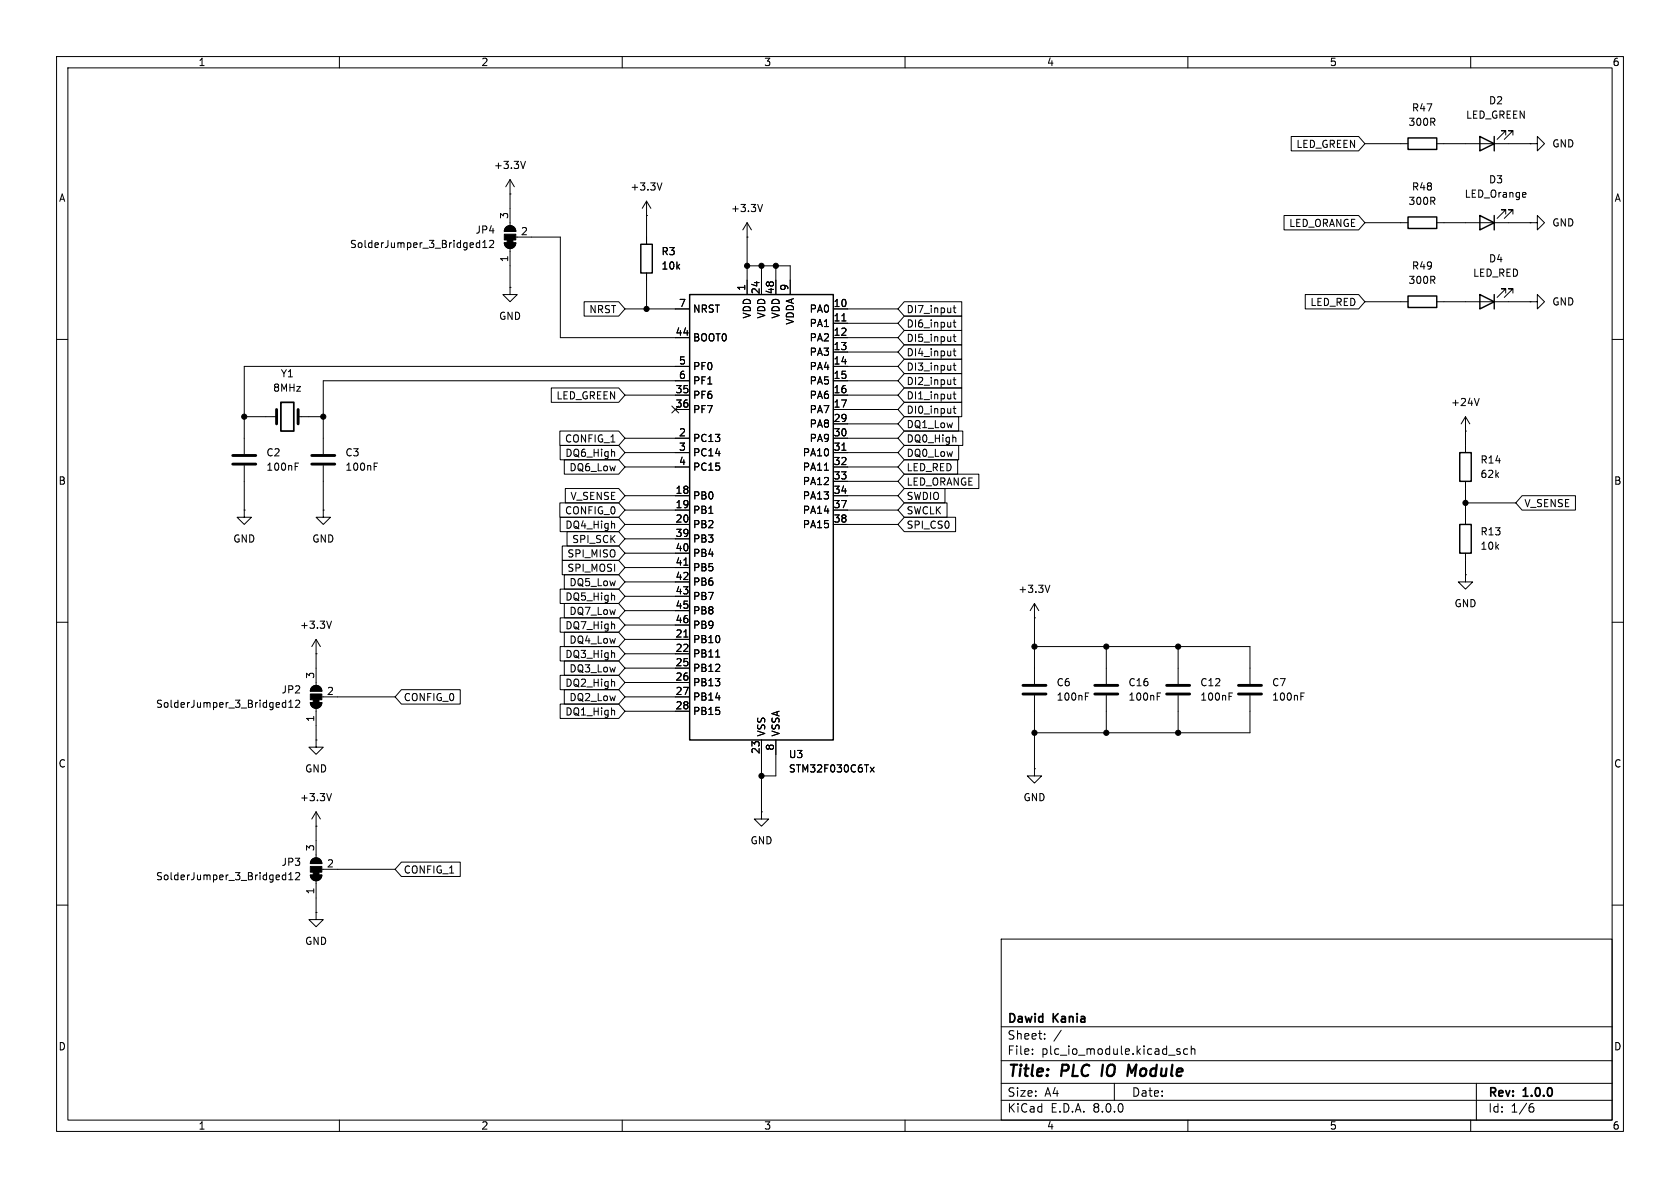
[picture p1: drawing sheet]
<svg xmlns="http://www.w3.org/2000/svg" width="297mm" height="210mm" viewBox="0 0 297 210" stroke-linecap="round" stroke-linejoin="round" font-family="sans-serif">
<g fill="none" stroke="#000" stroke-width=".18">
<path d="M10 10h277v190h-277zM12 12h273v186h-273zM60 10v2M110 10v2M160 10v2M210 10v2M260 10v2M90.2 34.3h.1M90.2 31.8l-.8 1.2M90.2 31.8v8.1M90.2 31.8l.7 1.2M92.9 28.5l-.4 1.3"/>
<path d="M114.3 38.1h.1M114.3 35.6l-.8 1.2M114.3 35.6v7.6M114.3 35.6l.8 1.2M117 32.3l-.4 1.3M132.1 39.4v12.7M132.1 39.4l-.8 1.2M132.1 39.4l.7 1.2M134.8 36.1l-.4 1.3M227 38.1h13.2l1.1 1.3-1.1 1.2h-13.2zM228.3 24.1h11.9l1.1 1.3-1.1 1.3h-11.9zM241.3 25.4h7.6"/>
<path d="M241.3 39.4h7.6M254 25.4h16.5M254 39.4h16.5M266.2 23.9v-.8h-.8h.8l-1.5 1.5M266.2 37.8v-.7h-.8h.8l-1.5 1.5M267.5 23.9v-.8h-.8h.8l-1.6 1.5M267.5 37.8v-.7h-.8h.8l-1.6 1.5M269.7 34.1l.1 .2-.6 .1M270.5 25.4h1.3v-1.3l1.2 1.3-1.2 1.3v-1.3M270.5 25.4h.1M270.5 39.4h1.3v-1.3l1.2 1.3-1.2 1.2v-1.2M270.5 39.4h.1"/>
<path d="M10 60h2M84.3 43h.5M84.3 43.7h.5M84.8 42.5v1.3M85.3 43.8h.8M85.3 42.9l.4-.4v1.3M86.6 42.6l.4-.1 .3 .4-.8 .9h.8M89.2 42.9h2a1.02 1.02 0 0 1-1 1 1.02 1.02 0 0 1-1-1zM89.4 40.2a1.02 1.02 0 0 1 1.2-.2 1.02 1.02 0 0 1 .6 .9h-2zM90.2 50.8v1.3h1.2l-1.2 1.2-1.3-1.2h1.3M90.2 50.8h.1M90.2 43.9v6.9"/>
<path d="M91.2 41.9h7.9v17.8h22.8M103.3 53.3h6.1l1.1 1.3-1.1 1.3h-6.1zM110.5 54.6h11.4M114.3 48.3v6.3M132.1 41.9h.1M132.1 47h7.6v5.1M134.6 47v5.1M137.2 47v5.1M147.3 54.6h11.4M147.3 57.2h11.4M147.3 59.7h11.4M148.8 56.7h.8"/>
<path d="M159.9 53.3h10.1v2.6h-10.1l-1.2-1.3zM159.9 58.4h10.1v2.6h-10.1l-1.2-1.3zM159.9 55.9h10.1v2.5h-10.1l-1.2-1.2zM168.5 54.4h.5M168.5 59.5h.5M168.5 57h.5M168.7 54v1.1l.3 .2M168.7 56.6v1l.3 .2M168.7 59.1v1.1l.3 .2M230.8 52.1h9.4l1.1 1.2-1.1 1.3h-9.4zM241.3 53.3h7.6M254 53.3h16.5"/>
<path d="M266.2 51.8v-.7h-.8h.8l-1.5 1.5M267.5 51.8v-.7h-.8h.8l-1.6 1.5M270.5 53.3h1.3v-1.2l1.2 1.2-1.2 1.3v-1.3M270.5 53.3h.1M285 60h2M43.2 73.7h5.7M52.7 73.7h4.4M97.5 68.6h11.9l1.1 1.3-1.1 1.2h-11.9zM99 76.2h10.4l1.1 1.3-1.1 1.2h-10.4zM99 78.7h10.4l1.1 1.3-1.1 1.3h-10.4zM108.6 79.9l.1 .8M110.5 69.9h11.4"/>
<path d="M110.5 77.5h11.4M118.8 71.8l1.2 1.2M119.4 72.4h2.5M120 71.8l-1.2 1.2M121.9 64.8h-78.7v15.5M121.9 67.3h-64.8v13M147.3 62.2h11.4M147.3 64.8h11.4M147.3 67.3h11.4M147.3 69.9h11.4M147.3 72.4h11.4M147.3 77.5h11.4"/>
<path d="M147.3 74.9h11.4M148.8 79.6h.8M159.9 78.7h9.6v2.6h-9.6l-1.2-1.3zM159.9 61h10.1v2.5h-10.1l-1.2-1.3zM159.9 63.5h10.1v2.5h-10.1l-1.2-1.2zM159.9 71.1h10.1v2.6h-10.1l-1.2-1.3zM159.9 66h10.1v2.6h-10.1l-1.2-1.3zM159.9 68.6h10.1v2.5h-10.1l-1.2-1.2zM159.9 73.7h9.6v2.5h-9.6l-1.2-1.3zM159.9 76.2h10.3v2.5h-10.3l-1.2-1.2zM168.5 62.1h.5M168.5 64.6h.5"/>
<path d="M168.5 72.2h.5M168.5 67.1h.5M168.5 69.7h.5M168.7 61.6v1.1l.3 .2M168.7 64.2v1.1l.3 .1M168.7 66.7v1.1l.3 .2M168.7 69.3v1l.3 .2M168.7 71.8v1.1l.3 .2M168.9 77.4l.1 .7M259.1 76.2h.1M259.1 73.7v6.3M259.1 73.7l-.8 1.2"/>
<path d="M259.1 73.7l.7 1.2M261.5 70.4l-.4 1.3M43.2 90.2v1.2h1.2l-1.2 1.3-1.3-1.3h1.3M43.2 90.2h.1M43.2 82.3v7.9M52.2 82.5h.4M52.2 81.9h.6M57.1 90.2v1.2h1.3l-1.3 1.3-1.2-1.3h1.2M57.1 90.2h.1M57.1 82.3v7.9M66.2 82.5h.4M66.2 81.9h.6"/>
<path d="M99 88.9h10.4l1.1 1.3-1.1 1.2h-10.4zM99 91.4h10.4l1.1 1.3-1.1 1.3h-10.4zM99.4 99.1h10l1.1 1.2-1.1 1.3h-10zM99.4 96.5h10l1.1 1.3-1.1 1.3h-10zM99.8 81.3h9.6l1.1 1.3-1.1 1.2h-9.6zM99.9 86.4h9.5l1.1 1.2-1.1 1.3h-9.5zM100.2 94h9.2l1.1 1.3-1.1 1.2h-9.2zM108.6 92.6l.1 .8M110.5 87.6h11.4M110.5 90.2h11.4M110.5 92.7h11.4M110.5 80h11.4"/>
<path d="M110.5 82.6h11.4M110.5 95.3h11.4M110.5 97.8h11.4M120.9 99.9h.7M145.7 83.1h.8M147.3 87.6h11.4M147.3 90.2h11.4M147.3 92.7h11.4M147.3 80h11.4M147.3 82.6h11.4M147.3 85.1h11.4M159.9 86.4h7.2v2.5h-7.2l-1.2-1.3z"/>
<path d="M159.9 81.3h9.4v2.5h-9.4l-1.2-1.2zM159.9 91.4h9v2.6h-9l-1.2-1.3zM159.9 88.9h7.5v2.5h-7.5l-1.2-1.2zM159.9 83.8h13.1v2.6h-13.1l-1.2-1.3zM259.1 85.1v7.6M259.1 97.8v3.8M259.1 88.9h8.9M269.1 87.6h9.4v2.6h-9.4l-1.1-1.3zM10 110h2M55.9 115.6h.1M55.9 113l-.8 1.3M55.9 113v8.2"/>
<path d="M55.9 113l.7 1.3M58.6 109.8l-.4 1.3M99 104.1h10.4l1.1 1.3-1.1 1.3h-10.4zM99 109.2h10.4l1.1 1.3-1.1 1.3h-10.4zM99 114.3h10.4l1.1 1.3-1.1 1.2h-10.4zM99 119.4h10.4l1.1 1.3-1.1 1.2h-10.4zM99.8 106.7h9.6l1.1 1.3-1.1 1.2h-9.6zM99.8 101.6h9.6l1.1 1.3-1.1 1.2h-9.6zM99.8 111.8h9.6l1.1 1.2-1.1 1.3h-9.6zM99.8 116.8h9.6l1.1 1.3-1.1 1.3h-9.6zM108.6 105.3l.1 .8M108.6 110.4l.1 .8"/>
<path d="M108.6 115.5l.1 .7M110.5 113h11.4M110.5 115.6h11.4M110.5 118.1h11.4M110.5 100.3h11.4M110.5 102.9h11.4M110.5 105.4h11.4M110.5 108h11.4M110.5 110.5h11.4M120.9 112.6h.7M126.5 116.1h.7M182.9 109.2h.1"/>
<path d="M182.9 106.7l-.8 1.3M182.9 106.7v14.2M182.9 106.7l.7 1.3M182.9 114.3h38.1v6.6M185.6 103.4l-.4 1.3M195.6 114.3v6.6M208.3 114.3v6.6M259.1 101.6v1.3h1.2l-1.2 1.2-1.3-1.2h1.3M259.1 101.6h.1M285 110h2M50 124.3h.5M50 125h.5"/>
<path d="M50.5 123.8v1.2M51.1 124.1l.3-.3v1.2M51.1 125h.7M52.3 123.9l.4-.1 .3 .3-.8 .9h.8M54.9 124.2h2a1.02 1.02 0 0 1-1 1 1.02 1.02 0 0 1-1-1zM55.2 121.5a1.02 1.02 0 0 1 1.1-.3 1.02 1.02 0 0 1 .6 1h-2zM55.9 130.8v1.3h1.2l-1.2 1.3-1.3-1.3h1.3M55.9 130.8h.1M55.9 125.2v5.6M56.9 123.2h12.9M71 121.9h10.4v2.6h-10.4l-1.2-1.3zM99 124.5h10.4l1.1 1.2-1.1 1.3h-10.4z"/>
<path d="M99.8 121.9h9.6l1.1 1.3-1.1 1.3h-9.6zM108.6 120.5l.1 .8M108.6 125.6l.1 .8M110.5 123.2h11.4M110.5 120.7h11.4M110.5 125.7h11.4M134.6 130.8v12.7M137.2 130.8v6.4h-2.6M153.9 135.6l.6 .9M154.5 135.6l-.6 .9M182.9 135.9v1.3h1.2l-1.2 1.2-1.3-1.2h1.3M182.9 135.9h.1"/>
<path d="M182.9 122.9v13M191.9 123.1h.4M191.9 122.5h.6M195.6 122.9v6.6M204.6 123.1h.4M204.6 122.5h.6M208.3 122.9v6.6M217.3 123.1h.4M217.3 122.5h.6M221 122.9v6.6h-38.1M230 123.1h.4M230 122.5h.6"/>
<path d="M10 160h2M50 154.7h.5M50 155.5h.5M50.5 154.2v1.3M51.1 155.5h.7M51.1 154.6l.3-.4v1.3M52.3 154.4l.4-.2 .3 .4-.8 .9h.8M54.9 154.7h2a1.02 1.02 0 0 1-1 1 1.02 1.02 0 0 1-1-1zM55.2 151.9a1.02 1.02 0 0 1 1.1-.2 1.02 1.02 0 0 1 .6 1h-2zM55.9 146.1h.1M55.9 143.5v8.1M55.9 155.7v5.6"/>
<path d="M55.9 143.5l-.8 1.3M55.9 143.5l.7 1.3M56.9 153.7h12.9M58.6 140.3l-.4 1.2M71 152.4h10.4v2.5h-10.4l-1.2-1.2zM134.6 143.5v1.3h1.3l-1.3 1.3-1.3-1.3h1.3M134.6 143.5h.1M285 160h2M55.9 161.3v1.3h1.2l-1.2 1.2-1.3-1.2h1.3M55.9 161.3h.1M177 166h108v32h-108zM60 198v2"/>
<path d="M110 198v2M160 198v2M177 194.5h108M177 191.5h108M177 187.5h108M177 181.5h108M182.5 186.3v.1M182.5 185.5v.1M184.7 183.6v.1M184.7 182.8v.1M187.6 182.1l-1.3 2M197 191.5v3"/>
<path d="M208.6 185.5l-.4-.1-.2 .2 .1 .2 .5 .2v.3h-.6M210 185.5l-.5-.1-.3 .3v.4l.2 .2h.6M210 198v2M210.6 185.5l.2-.1 .4 .1v.9M210.6 184.9v1.5M260 198v2M261 191.5v6.5M270.6 195.7h.3l.3 .3-.1 .5-.5 .1M271 195.1l-.4 .1"/>
</g>
<path d="M195 188.2l-.3 2M199.6 188.2l.4 1.4 .9-1.4" fill="none" stroke="#000" stroke-width=".4"/>
<g fill="none" stroke="#000" stroke-width=".51">
<path d="M48.9 72.4v2.5M52.7 72.4v2.5M41.1 82h4.1M41.1 80.5h4.1M55.1 82h4.1M55.1 80.5h4.1M180.8 122.7h4.1M180.8 121.2h4.1M193.5 122.7h4.1M193.5 121.2h4.1M206.2 122.7h4.1M206.2 121.2h4.1"/>
<path d="M218.9 122.7h4.1M218.9 121.2h4.1"/>
</g>
<g fill="#000" stroke="#000" stroke-width=".18">
<path d="M89.2 42.9h2a1.02 1.02 0 0 1-1 1 1.02 1.02 0 0 1-1-1zM89.2 41.4h2v1h-2zM89.7 42.4h1v.5h-1zM89.4 40.2a1.02 1.02 0 0 1 1.2-.2 1.02 1.02 0 0 1 .6 .9h-2zM54.9 124.2h2a1.02 1.02 0 0 1-1 1 1.02 1.02 0 0 1-1-1zM54.9 122.7h2v1h-2zM55.4 123.7h1v.5h-1zM55.2 121.5a1.02 1.02 0 0 1 1.1-.3 1.02 1.02 0 0 1 .6 1h-2zM54.9 154.7h2a1.02 1.02 0 0 1-1 1 1.02 1.02 0 0 1-1-1zM54.9 153.2h2v1h-2zM55.4 154.2h1v.5h-1zM55.2 151.9a1.02 1.02 0 0 1 1.1-.2 1.02 1.02 0 0 1 .6 1h-2z"/>
<circle cx="114.3" cy="54.6" r=".46"/>
<circle cx="132.1" cy="47" r=".46"/>
<circle cx="134.6" cy="47" r=".46"/>
<circle cx="137.2" cy="47" r=".46"/>
<circle cx="43.2" cy="73.7" r=".46"/>
<circle cx="57.1" cy="73.7" r=".46"/>
<circle cx="259.1" cy="88.9" r=".46"/>
<circle cx="182.9" cy="114.3" r=".46"/>
<circle cx="195.6" cy="114.3" r=".46"/>
<circle cx="208.3" cy="114.3" r=".46"/>
<circle cx="134.6" cy="137.2" r=".46"/>
<circle cx="182.9" cy="129.5" r=".46"/>
<circle cx="195.6" cy="129.5" r=".46"/>
<circle cx="208.3" cy="129.5" r=".46"/>
</g>
<g fill="none" stroke="#000" stroke-width=".25">
<path d="M248.9 24.4h5.1v2h-5.1zM248.9 38.4h5.1v2h-5.1zM261.6 24.1l2.6 1.3-2.6 1.3zM261.6 38.1l2.6 1.3-2.6 1.2zM264.2 24.1v2.6M264.2 38.1v2.5M113.3 43.2h2v5.1h-2zM121.9 52.1h25.4v78.7h-25.4zM248.9 52.3h5.1v2.1h-5.1zM261.6 52.1l2.6 1.2-2.6 1.3zM264.2 52.1v2.5M258.1 80h2v5.1h-2z"/>
<path d="M258.1 92.7h2v5.1h-2z"/>
</g>
<path d="M49.7 71.1h2.2v5.1h-2.2z" fill="none" stroke="#000" stroke-width=".3"/>
<g font-size="2.8">
<text x="178" y="190.9">Title:</text>
<text x="187.7" y="190.9">PLC</text>
<text x="195.6" y="190.9">IO</text>
<text x="201" y="190.9">Module</text>
</g>
<g font-size="2.1">
<text x="178" y="184">Sheet:</text>
<text x="178" y="181.2">Dawid</text>
<text x="186.2" y="181.2">Kania</text>
<text x="178" y="186.7">File:</text>
<text x="184.1" y="186.7">plc_io_module.kicad_sch</text>
<text x="178" y="196.9">KiCad</text>
<text x="178" y="194.1">Size:</text>
<text x="184.7" y="194.1">A4</text>
<text x="185.7" y="196.9">E.D.A.</text>
<text x="193.3" y="196.9">8.0.0</text>
<text x="200" y="194.1">Date:</text>
<text x="263" y="194.3">Rev:</text>
<text x="263" y="196.9">Id:</text>
<text x="267.1" y="196.9">1/6</text>
<text x="269.4" y="194.3">1.0.0</text>
</g>
<g font-size="1.8">
<text x="35" y="11.9">1</text>
<text x="85" y="11.9">2</text>
<text x="135" y="11.9">3</text>
<text x="185" y="11.9">4</text>
<text x="235" y="11.9">5</text>
<text x="285" y="11.9">6</text>
<text x="248.9" y="22.5">300R</text>
<text x="249.5" y="19.9">R47</text>
<text x="259.1" y="21.2">LED_GREEN</text>
<text x="263.1" y="18.6">D2</text>
<text x="229.1" y="26.4">LED_GREEN</text>
<text x="274.3" y="26.3">GND</text>
<text x="10.3" y="35.9">A</text>
<text x="87.2" y="30.1">+3.3V</text>
<text x="111.4" y="33.9">+3.3V</text>
<text x="249.5" y="33.9">R48</text>
<text x="258.8" y="35.2">LED_Orange</text>
<text x="263.1" y="32.6">D3</text>
<text x="285.3" y="35.9">A</text>
<text x="84" y="41.5">JP4</text>
<text x="89.9" y="38.8" transform="rotate(-90 89.9 38.8)">3</text>
<text x="92" y="41.7">2</text>
<text x="129.1" y="37.7">+3.3V</text>
<text x="227.8" y="40.3">LED_ORANGE</text>
<text x="248.9" y="36.4">300R</text>
<text x="274.3" y="40.2">GND</text>
<text x="61.8" y="44">SolderJumper_3_Bridged12</text>
<text x="89.9" y="46.4" transform="rotate(-90 89.9 46.4)">1</text>
<text x="116.8" y="45.3">R3</text>
<text x="116.8" y="47.9">10k</text>
<text x="249.5" y="47.9">R49</text>
<text x="263.1" y="46.6">D4</text>
<text x="131.8" y="51.5" transform="rotate(-90 131.8 51.5)">1</text>
<text x="134.4" y="52.1" transform="rotate(-90 134.4 52.1)">24</text>
<text x="136.9" y="52.1" transform="rotate(-90 136.9 52.1)">48</text>
<text x="139.4" y="51.5" transform="rotate(-90 139.4 51.5)">9</text>
<text x="248.9" y="50.4">300R</text>
<text x="260.3" y="49.1">LED_RED</text>
<text x="88.1" y="56.7">GND</text>
<text x="104.1" y="55.6">NRST</text>
<text x="119.3" y="59.4">44</text>
<text x="119.9" y="54.4">7</text>
<text x="122.4" y="55.5">NRST</text>
<text x="132.9" y="56.4" transform="rotate(-90 132.9 56.4)">VDD</text>
<text x="135.5" y="56.4" transform="rotate(-90 135.5 56.4)">VDD</text>
<text x="138" y="56.4" transform="rotate(-90 138 56.4)">VDD</text>
<text x="140.6" y="57.5" transform="rotate(-90 140.6 57.5)">VDDA</text>
<text x="143" y="55.5">PA0</text>
<text x="143" y="58">PA1</text>
<text x="147.3" y="54.4">10</text>
<text x="147.3" y="56.9">11</text>
<text x="147.3" y="59.4">12</text>
<text x="160.2" y="55.6">DI7_input</text>
<text x="160.2" y="58.1">DI6_input</text>
<text x="231.6" y="54.3">LED_RED</text>
<text x="274.3" y="54.2">GND</text>
<text x="119.9" y="64.5">5</text>
<text x="122.4" y="60.6">BOOT0</text>
<text x="122.4" y="65.6">PF0</text>
<text x="143" y="60.6">PA2</text>
<text x="143" y="63.1">PA3</text>
<text x="143" y="65.6">PA4</text>
<text x="147.3" y="62">13</text>
<text x="147.3" y="64.5">14</text>
<text x="160.2" y="63.2">DI4_input</text>
<text x="160.2" y="60.6">DI5_input</text>
<text x="160.2" y="65.7">DI3_input</text>
<text x="48.2" y="69.4">8MHz</text>
<text x="49.5" y="66.9">Y1</text>
<text x="98.3" y="70.8">LED_GREEN</text>
<text x="119.3" y="69.6">35</text>
<text x="119.9" y="67.1">6</text>
<text x="122.4" y="70.7">PF6</text>
<text x="122.4" y="68.2">PF1</text>
<text x="143" y="68.2">PA5</text>
<text x="143" y="70.7">PA6</text>
<text x="147.3" y="67.1">15</text>
<text x="147.3" y="69.6">16</text>
<text x="160.2" y="68.3">DI2_input</text>
<text x="160.2" y="70.8">DI1_input</text>
<text x="256.4" y="72">+24V</text>
<text x="119.3" y="72.1">36</text>
<text x="119.9" y="77.2">2</text>
<text x="122.4" y="73.3">PF7</text>
<text x="143" y="73.3">PA7</text>
<text x="143" y="75.8">PA8</text>
<text x="147.3" y="72.1">17</text>
<text x="147.3" y="74.7">29</text>
<text x="147.3" y="77.2">30</text>
<text x="160.2" y="73.3">DI0_input</text>
<text x="160.2" y="75.9">DQ1_Low</text>
<text x="47" y="80.9">C2</text>
<text x="47" y="83.4">100nF</text>
<text x="61" y="80.9">C3</text>
<text x="61" y="83.4">100nF</text>
<text x="99.8" y="78.4">CONFIG_1</text>
<text x="99.8" y="81">DQ6_High</text>
<text x="100.6" y="83.5">DQ6_Low</text>
<text x="119.9" y="79.8">3</text>
<text x="119.9" y="82.3">4</text>
<text x="122.4" y="78.3">PC13</text>
<text x="122.4" y="80.9">PC14</text>
<text x="122.4" y="83.4">PC15</text>
<text x="141.8" y="80.9">PA10</text>
<text x="141.8" y="83.4">PA11</text>
<text x="143" y="78.3">PA9</text>
<text x="147.3" y="79.8">31</text>
<text x="147.3" y="82.3">32</text>
<text x="160.2" y="81">DQ0_Low</text>
<text x="160.2" y="83.5">LED_RED</text>
<text x="160.2" y="78.4">DQ0_High</text>
<text x="261.6" y="82.1">R14</text>
<text x="10.3" y="85.9">B</text>
<text x="100.8" y="88.6">V_SENSE</text>
<text x="119.3" y="87.4">18</text>
<text x="119.3" y="89.9">19</text>
<text x="122.4" y="88.5">PB0</text>
<text x="141.8" y="86">PA12</text>
<text x="141.8" y="88.5">PA13</text>
<text x="147.3" y="84.8">33</text>
<text x="147.3" y="87.4">34</text>
<text x="147.3" y="89.9">37</text>
<text x="160.2" y="88.6">SWDIO</text>
<text x="160.2" y="86">LED_ORANGE</text>
<text x="261.6" y="84.7">62k</text>
<text x="269.4" y="89.9">V_SENSE</text>
<text x="285.3" y="85.9">B</text>
<text x="99.8" y="91.1">CONFIG_0</text>
<text x="99.8" y="93.7">DQ4_High</text>
<text x="119.3" y="92.5">20</text>
<text x="119.3" y="95">39</text>
<text x="122.4" y="91">PB1</text>
<text x="122.4" y="93.6">PB2</text>
<text x="141.8" y="91">PA14</text>
<text x="141.8" y="93.6">PA15</text>
<text x="147.3" y="92.5">38</text>
<text x="160.2" y="93.7">SPI_CS0</text>
<text x="160.2" y="91.1">SWCLK</text>
<text x="261.6" y="94.8">R13</text>
<text x="41.1" y="96.1">GND</text>
<text x="55.1" y="96.1">GND</text>
<text x="100.2" y="101.3">SPI_MOSI</text>
<text x="100.2" y="98.7">SPI_MISO</text>
<text x="101.1" y="96.2">SPI_SCK</text>
<text x="119.3" y="97.5">40</text>
<text x="119.3" y="100.1">41</text>
<text x="122.4" y="96.1">PB3</text>
<text x="122.4" y="98.7">PB4</text>
<text x="122.4" y="101.2">PB5</text>
<text x="261.6" y="97.4">10k</text>
<text x="99.8" y="106.4">DQ5_High</text>
<text x="100.6" y="103.8">DQ5_Low</text>
<text x="119.3" y="102.6">42</text>
<text x="119.3" y="105.2">43</text>
<text x="119.3" y="107.7">45</text>
<text x="122.4" y="103.7">PB6</text>
<text x="122.4" y="106.3">PB7</text>
<text x="179.9" y="105">+3.3V</text>
<text x="257" y="107.5">GND</text>
<text x="52.9" y="111.4">+3.3V</text>
<text x="99.8" y="111.4">DQ7_High</text>
<text x="100.6" y="108.9">DQ7_Low</text>
<text x="100.6" y="114">DQ4_Low</text>
<text x="119.3" y="112.8">21</text>
<text x="119.3" y="110.2">46</text>
<text x="122.4" y="113.9">PB10</text>
<text x="122.4" y="108.8">PB8</text>
<text x="122.4" y="111.4">PB9</text>
<text x="99.8" y="116.5">DQ3_High</text>
<text x="100.6" y="119.1">DQ3_Low</text>
<text x="119.3" y="115.3">22</text>
<text x="119.3" y="117.9">25</text>
<text x="122.4" y="116.4">PB11</text>
<text x="122.4" y="119">PB12</text>
<text x="27.5" y="125.3">SolderJumper_3_Bridged12</text>
<text x="49.7" y="122.8">JP2</text>
<text x="55.6" y="120.1" transform="rotate(-90 55.6 120.1)">3</text>
<text x="57.7" y="122.9">2</text>
<text x="71.3" y="124.1">CONFIG_0</text>
<text x="99.8" y="121.6">DQ2_High</text>
<text x="100.6" y="124.1">DQ2_Low</text>
<text x="119.3" y="120.4">26</text>
<text x="119.3" y="122.9">27</text>
<text x="119.3" y="125.5">28</text>
<text x="122.4" y="121.5">PB13</text>
<text x="122.4" y="124.1">PB14</text>
<text x="186.7" y="121.5">C6</text>
<text x="186.7" y="124.1">100nF</text>
<text x="199.4" y="124.1">100nF</text>
<text x="199.4" y="121.5">C16</text>
<text x="212.1" y="124.1">100nF</text>
<text x="212.1" y="121.5">C12</text>
<text x="224.8" y="121.5">C7</text>
<text x="224.8" y="124.1">100nF</text>
<text x="55.6" y="127.7" transform="rotate(-90 55.6 127.7)">1</text>
<text x="99.8" y="126.7">DQ1_High</text>
<text x="122.4" y="126.6">PB15</text>
<text x="135.5" y="130.3" transform="rotate(-90 135.5 130.3)">VSS</text>
<text x="138" y="130.3" transform="rotate(-90 138 130.3)">VSSA</text>
<text x="10.3" y="135.9">C</text>
<text x="53.8" y="136.8">GND</text>
<text x="134.4" y="133.4" transform="rotate(-90 134.4 133.4)">23</text>
<text x="136.9" y="132.8" transform="rotate(-90 136.9 132.8)">8</text>
<text x="139.4" y="134.2">U3</text>
<text x="139.4" y="136.8">STM32F030C6Tx</text>
<text x="285.3" y="135.9">C</text>
<text x="52.9" y="141.8">+3.3V</text>
<text x="180.8" y="141.8">GND</text>
<text x="132.6" y="149.5">GND</text>
<text x="27.5" y="155.8">SolderJumper_3_Bridged12</text>
<text x="49.7" y="153.3">JP3</text>
<text x="55.6" y="150.6" transform="rotate(-90 55.6 150.6)">3</text>
<text x="57.7" y="153.4">2</text>
<text x="71.3" y="154.6">CONFIG_1</text>
<text x="55.6" y="158.2" transform="rotate(-90 55.6 158.2)">1</text>
<text x="53.8" y="167.2">GND</text>
<text x="10.3" y="185.9">D</text>
<text x="285.3" y="185.9">D</text>
<text x="35" y="199.9">1</text>
<text x="85" y="199.9">2</text>
<text x="135" y="199.9">3</text>
<text x="185" y="199.9">4</text>
<text x="235" y="199.9">5</text>
<text x="285" y="199.9">6</text>
</g>
</svg>
